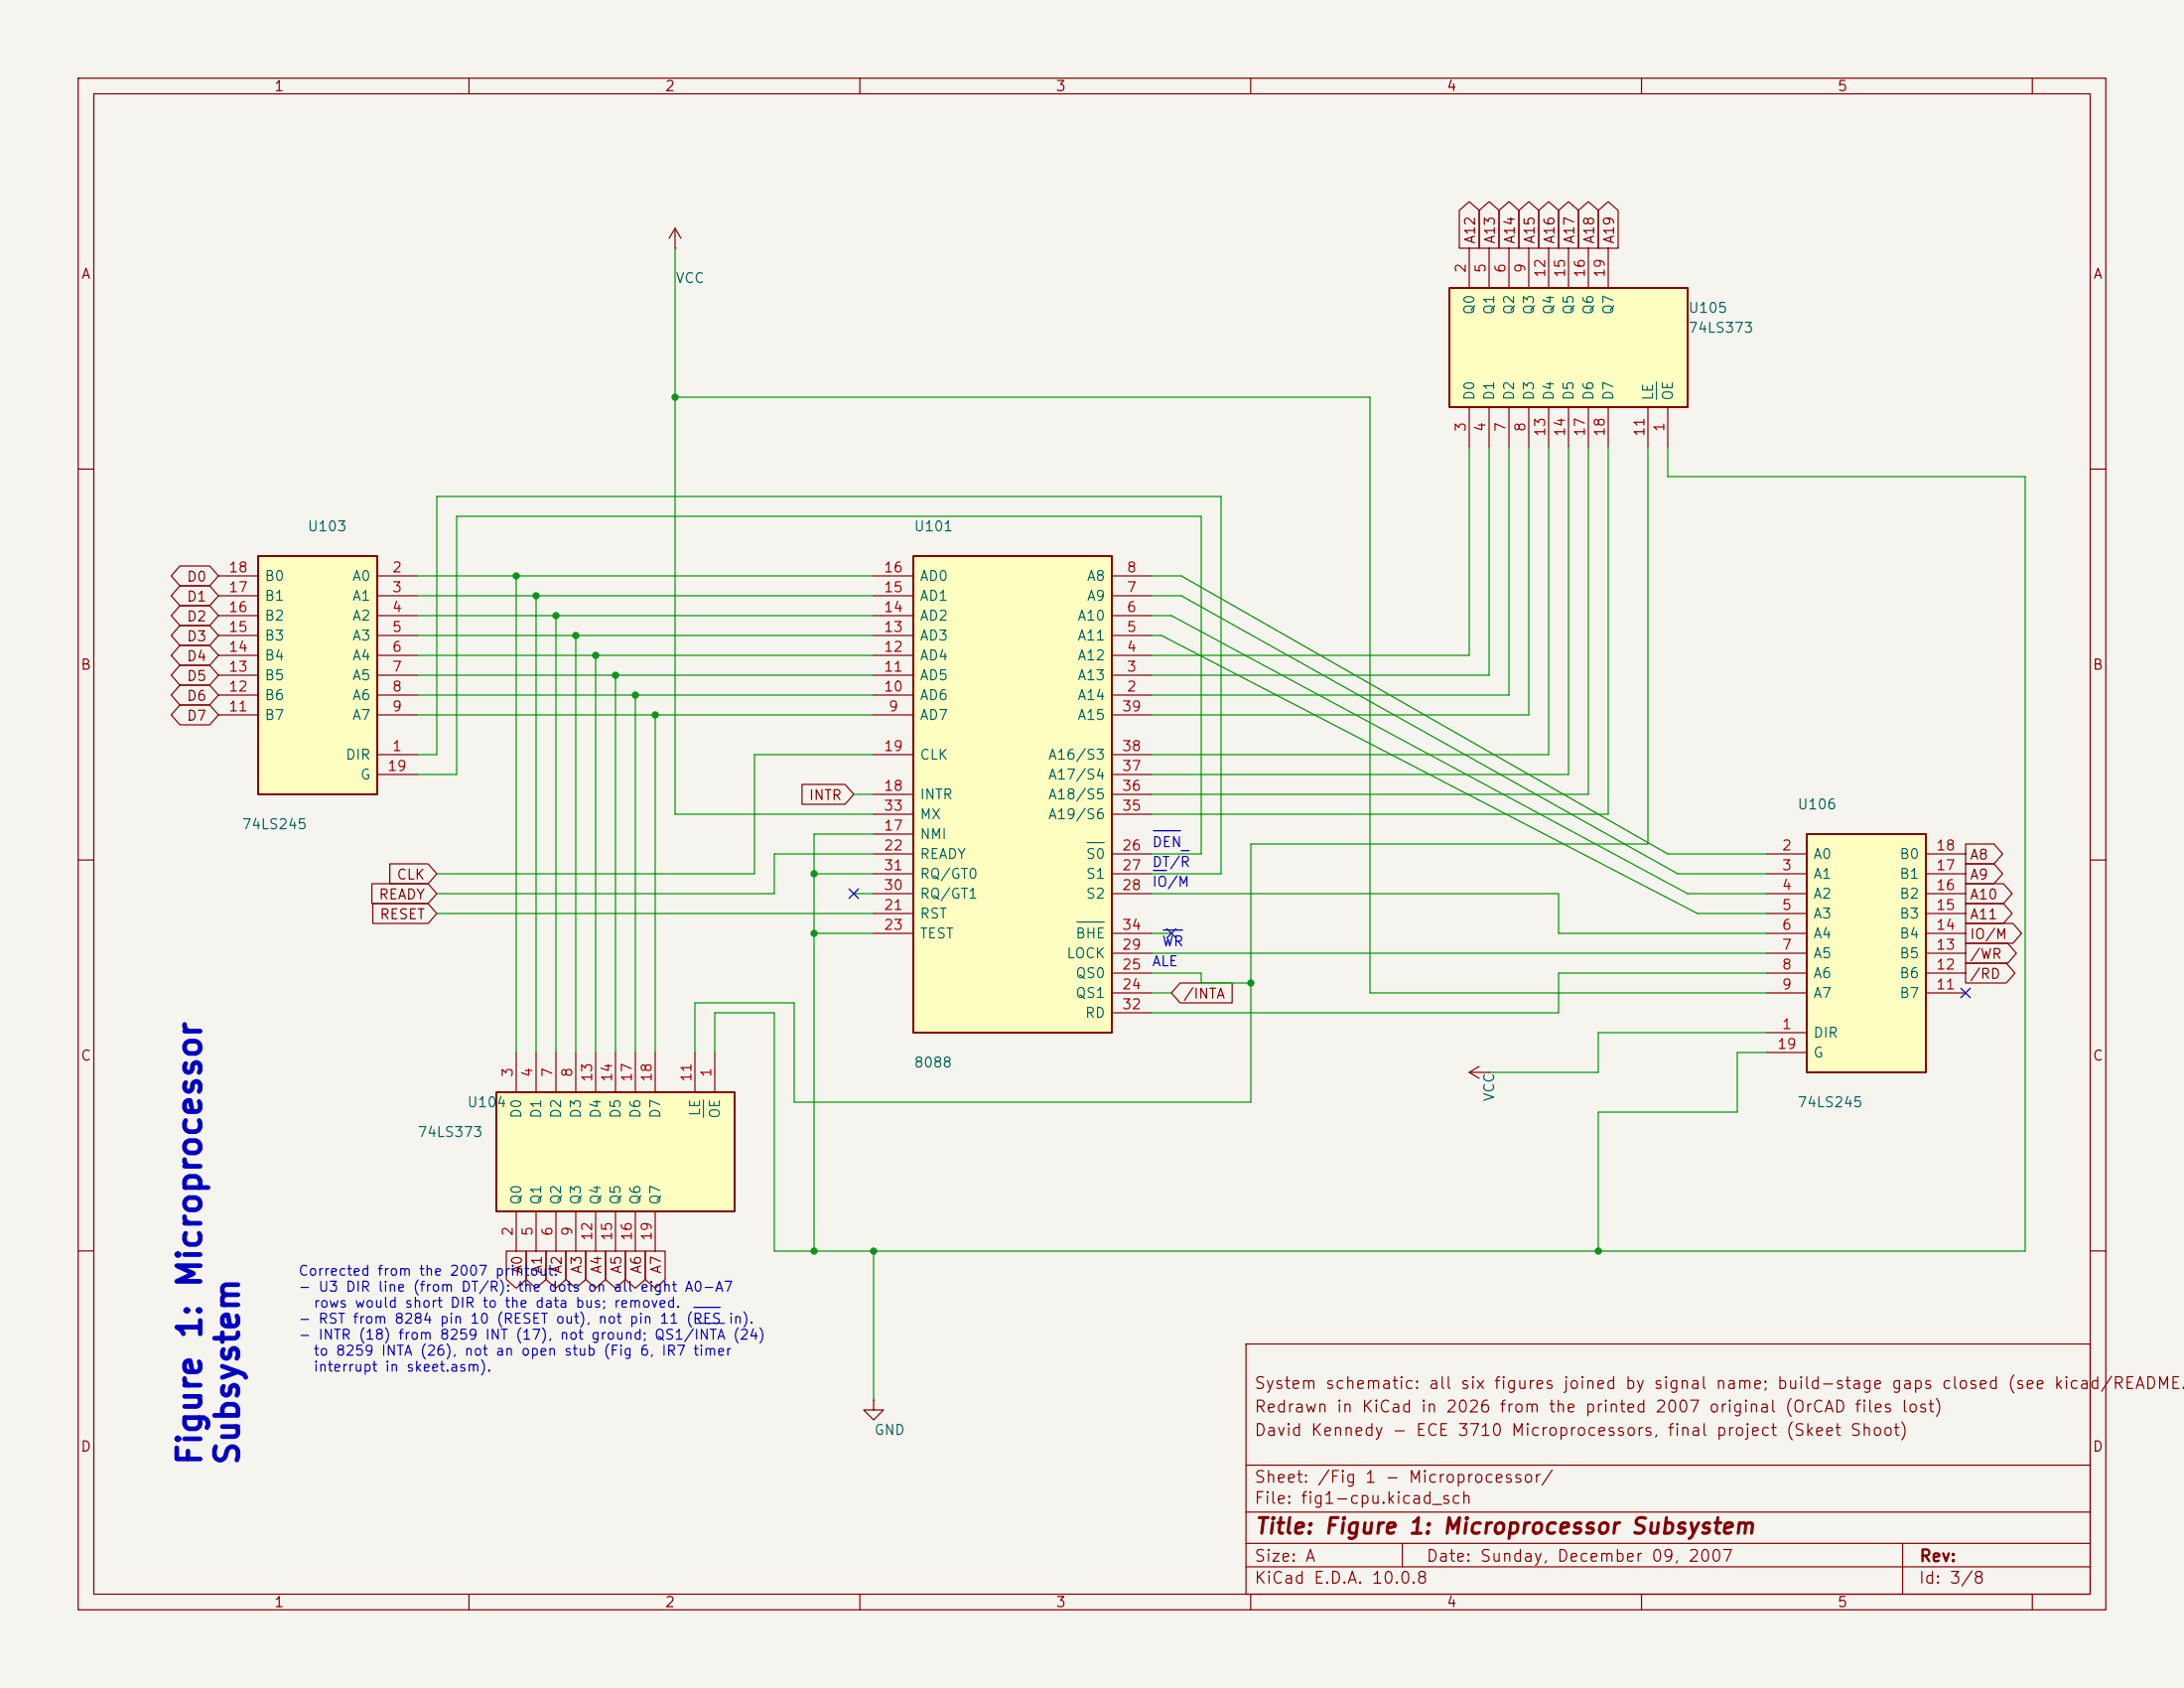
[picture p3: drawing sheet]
<svg xmlns="http://www.w3.org/2000/svg" width="279mm" height="216mm" viewBox="0 0 279 216" stroke-linecap="round" stroke-linejoin="round" font-family="sans-serif">
<path d="M0 0h279.4v215.9h-279.4z" fill="#f5f4ef" stroke="#f5f4ef" stroke-width=".13"/>
<g fill="none" stroke="#840000" stroke-width=".15">
<path d="M10 10h259.4v195.9h-259.4zM12 12h255.4v191.9h-255.4zM60 10v2M110 10v2M160 10v2M210 10v2M260 10v2M10 60h2M267.4 60h2M10 110h2M267.4 110h2M10 160h2"/>
<path d="M159.4 171.9h108v32h-108zM267.4 160h2M159.4 197.4h108M159.4 193.4h108M159.4 187.4h108M179.4 197.4v3M243.4 197.4v6.5M60 203.9v2M110 203.9v2M159.4 200.4h108M160 203.9v2M210 203.9v2"/>
<path d="M260 203.9v2"/>
</g>
<path d="M116.8 71.1h25.4v61h-25.4z" fill="#ffffc2"/>
<path d="M116.8 71.1h25.4v61h-25.4z" fill="none" stroke="#840000" stroke-width=".25"/>
<g fill="none" stroke="#840000" stroke-width=".15">
<path d="M111.8 78.7h5M111.8 76.2h5M111.8 73.7h5M142.2 78.7h5.1M142.2 76.2h5.1M142.2 73.7h5.1M111.8 88.9h5M111.8 86.4h5M111.8 83.8h5M111.8 81.3h5M111.8 91.4h5M111.8 96.5h5"/>
<path d="M142.2 88.9h5.1M142.2 86.4h5.1M142.2 83.8h5.1M142.2 81.3h5.1M142.2 91.4h5.1M142.2 96.5h5.1M142.2 99.1h5.1M111.8 106.7h5M111.8 101.6h5M111.8 116.8h5M111.8 109.2h5M111.8 119.4h5"/>
<path d="M111.8 111.8h5M111.8 114.3h5M111.8 104.1h5M142.2 101.6h5.1M142.2 109.2h5.1M142.2 119.4h5.1M142.2 111.8h5.1M142.2 114.3h5.1M142.2 104.1h5.1M142.2 127h5.1M142.2 124.5h5.1M142.2 121.9h5.1"/>
<path d="M142.2 129.5h5.1"/>
</g>
<path d="M137.8 117.9h3.5M139.1 107.8h2.2" fill="none" stroke="#006464" stroke-width=".15"/>
<path d="M231.1 106.7h15.3v30.5h-15.3z" fill="#ffffc2"/>
<path d="M231.1 106.7h15.3v30.5h-15.3z" fill="none" stroke="#840000" stroke-width=".25"/>
<g fill="none" stroke="#840000" stroke-width=".15">
<path d="M226.1 109.2h5M226.1 111.8h5M226.1 114.3h5M226.1 116.8h5M226.1 119.4h5M246.4 109.2h5.1M246.4 111.8h5.1M246.4 114.3h5.1M246.4 116.8h5.1M246.4 119.4h5.1M188 137.2l1.2 .7M188 137.2h2.5"/>
<path d="M189.2 136.4l-1.2 .8M190.5 137.2h.1M226.1 132.1h5M226.1 121.9h5M226.1 124.5h5M226.1 127h5M226.1 134.6h5M246.4 121.9h5.1M246.4 124.5h5.1M246.4 127h5.1"/>
</g>
<path d="M63.5 139.7h30.5v15.2h-30.5z" fill="#ffffc2"/>
<path d="M63.5 139.7h30.5v15.2h-30.5z" fill="none" stroke="#840000" stroke-width=".25"/>
<g fill="none" stroke="#840000" stroke-width=".15">
<path d="M66 134.6v5.1M68.6 134.6v5.1M71.1 134.6v5.1M73.7 134.6v5.1M76.2 134.6v5.1M78.7 134.6v5.1M81.3 134.6v5.1M83.8 134.6v5.1M88.9 134.6v5.1M91.4 134.6v5.1M66 154.9v5.1M68.6 154.9v5.1"/>
<path d="M71.1 154.9v5.1M73.7 154.9v5.1M76.2 154.9v5.1M78.7 154.9v5.1M81.3 154.9v5.1M83.8 154.9v5.1M111.8 179.1v1.2h1.2l-1.2 1.3-1.3-1.3h1.3M111.8 179.1h.1"/>
</g>
<path d="M90 140.7v2.2" fill="none" stroke="#006464" stroke-width=".15"/>
<path d="M185.4 36.8h30.5v15.3h-30.5z" fill="#ffffc2"/>
<path d="M185.4 36.8h30.5v15.3h-30.5z" fill="none" stroke="#840000" stroke-width=".25"/>
<g fill="none" stroke="#840000" stroke-width=".15">
<path d="M86.4 31.8h.1M86.4 29.2l-.8 1.3M86.4 29.2l.7 1.3M86.4 29.2v2.6M188 31.8v5M190.5 31.8v5M193 31.8v5M195.6 31.8v5M198.1 31.8v5M200.7 31.8v5M203.2 31.8v5M205.7 31.8v5"/>
<path d="M188 52.1v5.1M190.5 52.1v5.1M193 52.1v5.1M195.6 52.1v5.1M198.1 52.1v5.1M200.7 52.1v5.1M203.2 52.1v5.1M205.7 52.1v5.1M210.8 52.1v5.1M213.4 52.1v5.1"/>
</g>
<path d="M211.9 48.9v2.2" fill="none" stroke="#006464" stroke-width=".15"/>
<path d="M33 71.1h15.3v30.5h-15.3z" fill="#ffffc2"/>
<path d="M33 71.1h15.3v30.5h-15.3z" fill="none" stroke="#840000" stroke-width=".25"/>
<g fill="none" stroke="#840000" stroke-width=".15">
<path d="M186.7 26.9l1.3-1.1 1.2 1.1v4.9h-2.5zM189.2 26.9l1.3-1.1 1.3 1.1v4.9h-2.6zM191.8 26.9l1.2-1.1 1.3 1.1v4.9h-2.5zM194.3 26.9l1.3-1.1 1.3 1.1v4.9h-2.6zM196.8 26.9l1.3-1.1 1.3 1.1v4.9h-2.6zM199.4 26.9l1.3-1.1 1.2 1.1v4.9h-2.5zM201.9 26.9l1.3-1.1 1.3 1.1v4.9h-2.6zM204.5 26.9l1.2-1.1 1.3 1.1v4.9h-2.5zM23 72.4h3.8l1.1 1.3-1.1 1.2h-3.8l-1.1-1.2zM23 74.9h3.8l1.1 1.3-1.1 1.3h-3.8l-1.1-1.3zM23 77.5h3.8l1.1 1.2-1.1 1.3h-3.8l-1.1-1.3zM27.9 73.7h5.1"/>
<path d="M27.9 76.2h5.1M27.9 78.7h5.1M48.3 73.7h5M48.3 76.2h5M48.3 78.7h5M23 90.2h3.8l1.1 1.2-1.1 1.3h-3.8l-1.1-1.3zM23 80h3.8l1.1 1.3-1.1 1.3h-3.8l-1.1-1.3zM23 82.5h3.8l1.1 1.3-1.1 1.3h-3.8l-1.1-1.3zM23 85.1h3.8l1.1 1.3-1.1 1.2h-3.8l-1.1-1.2zM23 87.6h3.8l1.1 1.3-1.1 1.3h-3.8l-1.1-1.3zM27.9 81.3h5.1M27.9 83.8h5.1"/>
<path d="M27.9 86.4h5.1M27.9 88.9h5.1M27.9 91.4h5.1M48.3 96.5h5M48.3 81.3h5M48.3 83.8h5M48.3 86.4h5M48.3 88.9h5M48.3 91.4h5M48.3 99.1h5M47.6 113h7.2l1.1 1.3-1.1 1.3h-7.2zM47.7 115.6h7.1l1.1 1.2-1.1 1.3h-7.1z"/>
<path d="M49.9 110.5h4.9l1.1 1.3-1.1 1.2h-4.9zM102.6 100.3h5.5l1.1 1.3-1.1 1.3h-5.5zM251.5 113h4.8l1.1 1.3-1.1 1.3h-4.8zM251.5 110.5h3.6l1.1 1.3-1.1 1.2h-3.6zM251.5 107.9h3.6l1.1 1.3-1.1 1.3h-3.6zM251.5 115.6h4.8l1.1 1.2-1.1 1.3h-4.8zM251.5 118.1h6l1.1 1.3-1.1 1.3h-6zM151 125.7h6.6v2.6h-6.6l-1.1-1.3zM251.5 120.6h5.3l1.2 1.3-1.2 1.3h-5.3zM251.5 123.2h5.2l1.1 1.3-1.1 1.2h-5.2zM64.8 160h2.5v3.7l-1.3 1.1-1.2-1.1zM67.3 160h2.6v3.7l-1.3 1.1-1.3-1.1z"/>
<path d="M69.8 160h2.6v3.7l-1.3 1.1-1.3-1.1zM72.4 160h2.5v3.7l-1.2 1.1-1.3-1.1zM74.9 160h2.6v3.7l-1.3 1.1-1.3-1.1zM77.5 160h2.5v3.7l-1.3 1.1-1.2-1.1zM80 160h2.6v3.7l-1.3 1.1-1.3-1.1zM82.5 160h2.6v3.7l-1.3 1.1-1.3-1.1z"/>
</g>
<g fill="none" stroke="#009600" stroke-width=".15">
<path d="M86.4 31.8v72.3h25.4M86.4 50.8h88.9v76.2h50.8M188 57.2v26.6h-40.7M190.5 57.2v29.2h-43.2M193 57.2v31.7h-45.7M195.6 57.2v34.2h-48.3M198.1 57.2v39.3h-50.8M200.7 57.2v41.9h-53.4M203.2 57.2v44.4h-55.9M205.7 57.2v46.9h-58.4M210.8 57.2v50.8h-50.8v33h-58.4v-12.7h-12.7v6.3M213.4 57.2v3.8h45.7v99h-160v-30.5h-7.7v5.1"/>
<path d="M53.3 73.7h58.5M53.3 76.2h58.5M53.3 78.7h58.5M66 73.7v60.9M68.6 76.2v58.4M71.1 78.7v55.9M147.3 76.2h3.8l63.5 35.6h11.5M147.3 73.7h3.8l62.3 35.5h12.7M147.3 78.7h2.6l66 35.6h10.2M53.3 99.1h5.1v-33.1h95.3v43.2h-6.4M53.3 96.5h2.6v-33h100.3v48.3h-8.9M53.3 83.8h58.5"/>
<path d="M53.3 86.4h58.5M53.3 88.9h58.5M53.3 91.4h58.5M53.3 81.3h58.5M73.7 81.3v53.3M76.2 83.8v50.8M78.7 86.4v48.2M81.3 88.9v45.7M83.8 91.4v43.2M111.8 96.5h-15.3v15.3h-40.6M147.3 81.3h1.3l68.6 35.5h8.9M55.9 116.8h55.9"/>
<path d="M104.1 119.4h7.7M104.1 111.8h7.7M109.2 101.6h2.6M109.2 114.3h2.6M111.8 106.7h-7.7v53.3M111.8 109.2h-12.7v5.1h-43.2M147.3 119.4h2.6M147.3 114.3h52.1v5.1h26.7M147.3 127h2.6M147.3 124.5h6.4v1.2h6.3M147.3 121.9h78.8M226.1 124.5h-26.7v5h-52.1"/>
<path d="M226.1 134.6h-3.9v7.6h-17.7v17.8M226.1 132.1h-21.6v5.1h-14M111.8 160v19.1"/>
</g>
<path d="M108.6 113.7l1.2 1.2M109.8 113.7l-1.2 1.2M149.3 118.8l1.2 1.2M150.5 118.8l-1.2 1.2M250.9 126.4l1.2 1.2M252.1 126.4l-1.2 1.2" fill="none" stroke="#000084" stroke-width=".15"/>
<path d="M147.5 111.3h1.7M147.5 106.3h3.5M148.8 119h2.5M151.1 108.8h1M88.8 167.2h3.3M88.9 169.3h3.8" fill="none" stroke="#0000c2" stroke-width=".15"/>
<g fill="#009600">
<circle cx="68.6" cy="76.2" r=".46"/>
<circle cx="78.7" cy="86.4" r=".46"/>
<circle cx="81.3" cy="88.9" r=".46"/>
<circle cx="83.8" cy="91.4" r=".46"/>
<circle cx="104.1" cy="160" r=".46"/>
<circle cx="111.8" cy="160" r=".46"/>
<circle cx="160" cy="125.7" r=".46"/>
<circle cx="104.1" cy="111.8" r=".46"/>
<circle cx="104.1" cy="119.4" r=".46"/>
<circle cx="204.5" cy="160" r=".46"/>
<circle cx="71.1" cy="78.7" r=".46"/>
<circle cx="73.7" cy="81.3" r=".46"/>
<circle cx="76.2" cy="83.8" r=".46"/>
<circle cx="86.4" cy="50.8" r=".46"/>
<circle cx="66" cy="73.7" r=".46"/>
</g>
<g font-size="3" fill="#0000c2">
<text x="26.5" y="187.6" transform="rotate(-90 26.5 187.6)">Figure 1: Microprocessor</text>
<text x="31.3" y="187.6" transform="rotate(-90 31.3 187.6)">Subsystem</text>
</g>
<text font-size="2" fill="#840000" x="160.4" y="196.7">Title: Figure 1: Microprocessor Subsystem</text>
<g font-size="1.5" fill="#840000">
<text x="160.4" y="178">System schematic: all six figures joined by signal name; build-stage gaps closed (see kicad/README.t</text>
<text x="160.4" y="184">David Kennedy - ECE 3710 Microprocessors, final project (Skeet Shoot)</text>
<text x="160.4" y="181">Redrawn in KiCad in 2026 from the printed 2007 original (OrCAD files lost)</text>
<text x="160.4" y="190">Sheet: /Fig 1 - Microprocessor/</text>
<text x="160.4" y="192.7">File: fig1-cpu.kicad_sch</text>
<text x="160.4" y="202.9">KiCad E.D.A. 10.0.8</text>
<text x="160.4" y="200.1">Size: A</text>
<text x="182.4" y="200.1">Date: Sunday, December 09, 2007</text>
<text x="245.4" y="202.9">Id: 3/8</text>
<text x="245.4" y="200.1">Rev:</text>
</g>
<g font-size="1.3" fill="#840000">
<text x="35" y="12">1</text>
<text x="85" y="12">2</text>
<text x="135" y="12">3</text>
<text x="185" y="12">4</text>
<text x="235" y="12">5</text>
<text x="10.3" y="36">A</text>
<text x="189" y="31.3" transform="rotate(-90 189 31.3)">A12</text>
<text x="191.6" y="31.3" transform="rotate(-90 191.6 31.3)">A13</text>
<text x="194.1" y="31.3" transform="rotate(-90 194.1 31.3)">A14</text>
<text x="196.6" y="31.3" transform="rotate(-90 196.6 31.3)">A15</text>
<text x="199.2" y="31.3" transform="rotate(-90 199.2 31.3)">A16</text>
<text x="201.7" y="31.3" transform="rotate(-90 201.7 31.3)">A17</text>
<text x="204.3" y="31.3" transform="rotate(-90 204.3 31.3)">A18</text>
<text x="206.8" y="31.3" transform="rotate(-90 206.8 31.3)">A19</text>
<text x="267.7" y="36">A</text>
<text x="23.8" y="74.7">D0</text>
<text x="23.8" y="77.3">D1</text>
<text x="23.8" y="79.8">D2</text>
<text x="23.8" y="82.3">D3</text>
<text x="10.2" y="86">B</text>
<text x="23.8" y="84.9">D4</text>
<text x="23.8" y="87.4">D5</text>
<text x="23.8" y="90">D6</text>
<text x="267.6" y="86">B</text>
<text x="23.8" y="92.5">D7</text>
<text x="103.4" y="102.7">INTR</text>
<text x="50.7" y="112.8">CLK</text>
<text x="251.9" y="112.8">A9</text>
<text x="251.9" y="110.3">A8</text>
<text x="48.4" y="115.4">READY</text>
<text x="48.5" y="117.9">RESET</text>
<text x="251.9" y="115.4">A10</text>
<text x="251.9" y="117.9">A11</text>
<text x="251.9" y="120.4">IO/M</text>
<text x="251.9" y="123">/WR</text>
<text x="251.9" y="125.5">/RD</text>
<text x="151.3" y="128.1">/INTA</text>
<text x="10.2" y="136">C</text>
<text x="267.6" y="136">C</text>
<text x="67.1" y="163" transform="rotate(-90 67.1 163)">A0</text>
<text x="69.6" y="163" transform="rotate(-90 69.6 163)">A1</text>
<text x="72.2" y="163" transform="rotate(-90 72.2 163)">A2</text>
<text x="74.7" y="163" transform="rotate(-90 74.7 163)">A3</text>
<text x="77.3" y="163" transform="rotate(-90 77.3 163)">A4</text>
<text x="79.8" y="163" transform="rotate(-90 79.8 163)">A5</text>
<text x="82.3" y="163" transform="rotate(-90 82.3 163)">A6</text>
<text x="84.9" y="163" transform="rotate(-90 84.9 163)">A7</text>
<text x="10.2" y="186">D</text>
<text x="267.6" y="186">D</text>
<text x="35" y="205.9">1</text>
<text x="85" y="205.9">2</text>
<text x="135" y="205.9">3</text>
<text x="185" y="205.9">4</text>
<text x="235" y="205.9">5</text>
</g>
<g font-size="1.3" fill="#a90000">
<text x="187.8" y="35" transform="rotate(-90 187.8 35)">2</text>
<text x="190.4" y="35" transform="rotate(-90 190.4 35)">5</text>
<text x="192.9" y="35" transform="rotate(-90 192.9 35)">6</text>
<text x="195.4" y="35" transform="rotate(-90 195.4 35)">9</text>
<text x="198" y="35.6" transform="rotate(-90 198 35.6)">12</text>
<text x="200.5" y="35.6" transform="rotate(-90 200.5 35.6)">15</text>
<text x="203.1" y="35.6" transform="rotate(-90 203.1 35.6)">16</text>
<text x="205.6" y="35.6" transform="rotate(-90 205.6 35.6)">19</text>
<text x="187.8" y="55.3" transform="rotate(-90 187.8 55.3)">3</text>
<text x="190.4" y="55.3" transform="rotate(-90 190.4 55.3)">4</text>
<text x="192.9" y="55.3" transform="rotate(-90 192.9 55.3)">7</text>
<text x="195.4" y="55.3" transform="rotate(-90 195.4 55.3)">8</text>
<text x="198" y="55.9" transform="rotate(-90 198 55.9)">13</text>
<text x="200.5" y="55.9" transform="rotate(-90 200.5 55.9)">14</text>
<text x="203.1" y="55.9" transform="rotate(-90 203.1 55.9)">17</text>
<text x="205.6" y="55.9" transform="rotate(-90 205.6 55.9)">18</text>
<text x="210.7" y="55.9" transform="rotate(-90 210.7 55.9)">11</text>
<text x="213.2" y="55.3" transform="rotate(-90 213.2 55.3)">1</text>
<text x="29.1" y="76.1">17</text>
<text x="29.1" y="73.5">18</text>
<text x="50.1" y="73.5">2</text>
<text x="50.1" y="76.1">3</text>
<text x="113" y="76.1">15</text>
<text x="113" y="73.5">16</text>
<text x="144" y="76.1">7</text>
<text x="144" y="73.5">8</text>
<text x="29.1" y="83.7">14</text>
<text x="29.1" y="81.1">15</text>
<text x="29.1" y="78.6">16</text>
<text x="50.1" y="78.6">4</text>
<text x="50.1" y="81.1">5</text>
<text x="50.1" y="83.7">6</text>
<text x="113" y="83.7">12</text>
<text x="113" y="81.1">13</text>
<text x="113" y="78.6">14</text>
<text x="144" y="83.7">4</text>
<text x="144" y="81.1">5</text>
<text x="144" y="78.6">6</text>
<text x="29.1" y="88.8">12</text>
<text x="29.1" y="86.2">13</text>
<text x="50.1" y="86.2">7</text>
<text x="50.1" y="88.8">8</text>
<text x="113" y="88.8">10</text>
<text x="113" y="86.2">11</text>
<text x="144" y="88.8">2</text>
<text x="144" y="86.2">3</text>
<text x="29.1" y="91.3">11</text>
<text x="50.1" y="91.3">9</text>
<text x="113.6" y="91.3">9</text>
<text x="143.4" y="91.3">39</text>
<text x="49.5" y="98.9">19</text>
<text x="50.1" y="96.4">1</text>
<text x="113" y="101.5">18</text>
<text x="113" y="96.4">19</text>
<text x="143.4" y="101.5">36</text>
<text x="143.4" y="98.9">37</text>
<text x="143.4" y="96.4">38</text>
<text x="113" y="106.5">17</text>
<text x="113" y="104">33</text>
<text x="143.4" y="104">35</text>
<text x="113" y="109.1">22</text>
<text x="113" y="111.6">31</text>
<text x="143.4" y="109.1">26</text>
<text x="143.4" y="111.6">27</text>
<text x="227.9" y="109.1">2</text>
<text x="227.9" y="111.6">3</text>
<text x="247.6" y="111.6">17</text>
<text x="247.6" y="109.1">18</text>
<text x="113" y="116.7">21</text>
<text x="113" y="119.2">23</text>
<text x="113" y="114.2">30</text>
<text x="143.4" y="114.2">28</text>
<text x="143.4" y="119.2">34</text>
<text x="227.9" y="114.2">4</text>
<text x="227.9" y="116.7">5</text>
<text x="227.9" y="119.2">6</text>
<text x="247.6" y="119.2">14</text>
<text x="247.6" y="116.7">15</text>
<text x="247.6" y="114.2">16</text>
<text x="143.4" y="124.3">25</text>
<text x="143.4" y="121.8">29</text>
<text x="227.9" y="121.8">7</text>
<text x="227.9" y="124.3">8</text>
<text x="247.6" y="124.3">12</text>
<text x="247.6" y="121.8">13</text>
<text x="143.4" y="126.9">24</text>
<text x="143.4" y="129.4">32</text>
<text x="227.9" y="131.9">1</text>
<text x="227.9" y="126.9">9</text>
<text x="247.6" y="126.9">11</text>
<text x="65.9" y="137.9" transform="rotate(-90 65.9 137.9)">3</text>
<text x="68.4" y="137.9" transform="rotate(-90 68.4 137.9)">4</text>
<text x="71" y="137.9" transform="rotate(-90 71 137.9)">7</text>
<text x="73.5" y="137.9" transform="rotate(-90 73.5 137.9)">8</text>
<text x="91.3" y="137.9" transform="rotate(-90 91.3 137.9)">1</text>
<text x="227.3" y="134.5">19</text>
<text x="76.1" y="138.5" transform="rotate(-90 76.1 138.5)">13</text>
<text x="78.6" y="138.5" transform="rotate(-90 78.6 138.5)">14</text>
<text x="81.1" y="138.5" transform="rotate(-90 81.1 138.5)">17</text>
<text x="83.7" y="138.5" transform="rotate(-90 83.7 138.5)">18</text>
<text x="88.8" y="138.5" transform="rotate(-90 88.8 138.5)">11</text>
<text x="65.9" y="158.2" transform="rotate(-90 65.9 158.2)">2</text>
<text x="68.4" y="158.2" transform="rotate(-90 68.4 158.2)">5</text>
<text x="71" y="158.2" transform="rotate(-90 71 158.2)">6</text>
<text x="73.5" y="158.2" transform="rotate(-90 73.5 158.2)">9</text>
<text x="76.1" y="158.8" transform="rotate(-90 76.1 158.8)">12</text>
<text x="78.6" y="158.8" transform="rotate(-90 78.6 158.8)">15</text>
<text x="81.1" y="158.8" transform="rotate(-90 81.1 158.8)">16</text>
<text x="83.7" y="158.8" transform="rotate(-90 83.7 158.8)">19</text>
</g>
<g font-size="1.3" fill="#006464">
<text x="86.3" y="36.5">VCC</text>
<text x="188.9" y="40.4" transform="rotate(-90 188.9 40.4)">Q0</text>
<text x="191.5" y="40.4" transform="rotate(-90 191.5 40.4)">Q1</text>
<text x="194" y="40.4" transform="rotate(-90 194 40.4)">Q2</text>
<text x="196.5" y="40.4" transform="rotate(-90 196.5 40.4)">Q3</text>
<text x="199.1" y="40.4" transform="rotate(-90 199.1 40.4)">Q4</text>
<text x="201.6" y="40.4" transform="rotate(-90 201.6 40.4)">Q5</text>
<text x="204.2" y="40.4" transform="rotate(-90 204.2 40.4)">Q6</text>
<text x="206.7" y="40.4" transform="rotate(-90 206.7 40.4)">Q7</text>
<text x="215.9" y="40.3">U105</text>
<text x="215.9" y="42.9">74LS373</text>
<text x="188.9" y="51.3" transform="rotate(-90 188.9 51.3)">D0</text>
<text x="191.5" y="51.3" transform="rotate(-90 191.5 51.3)">D1</text>
<text x="194" y="51.3" transform="rotate(-90 194 51.3)">D2</text>
<text x="196.5" y="51.3" transform="rotate(-90 196.5 51.3)">D3</text>
<text x="199.1" y="51.3" transform="rotate(-90 199.1 51.3)">D4</text>
<text x="201.6" y="51.3" transform="rotate(-90 201.6 51.3)">D5</text>
<text x="204.2" y="51.3" transform="rotate(-90 204.2 51.3)">D6</text>
<text x="206.7" y="51.3" transform="rotate(-90 206.7 51.3)">D7</text>
<text x="211.8" y="51.3" transform="rotate(-90 211.8 51.3)">LE</text>
<text x="214.3" y="51.3" transform="rotate(-90 214.3 51.3)">OE</text>
<text x="39.3" y="68.3">U103</text>
<text x="116.8" y="68.3">U101</text>
<text x="33.8" y="77.2">B1</text>
<text x="33.8" y="74.6">B0</text>
<text x="45" y="74.6">A0</text>
<text x="45" y="77.2">A1</text>
<text x="117.6" y="77.2">AD1</text>
<text x="117.6" y="74.6">AD0</text>
<text x="139" y="77.2">A9</text>
<text x="139" y="74.6">A8</text>
<text x="33.8" y="82.2">B3</text>
<text x="33.8" y="79.7">B2</text>
<text x="45" y="79.7">A2</text>
<text x="45" y="82.2">A3</text>
<text x="117.6" y="82.2">AD3</text>
<text x="117.6" y="79.7">AD2</text>
<text x="137.7" y="82.2">A11</text>
<text x="137.7" y="79.7">A10</text>
<text x="33.8" y="89.9">B6</text>
<text x="33.8" y="87.3">B5</text>
<text x="33.8" y="84.8">B4</text>
<text x="45" y="84.8">A4</text>
<text x="45" y="87.3">A5</text>
<text x="45" y="89.9">A6</text>
<text x="117.6" y="89.9">AD6</text>
<text x="117.6" y="87.3">AD5</text>
<text x="117.6" y="84.8">AD4</text>
<text x="137.7" y="89.9">A14</text>
<text x="137.7" y="87.3">A13</text>
<text x="137.7" y="84.8">A12</text>
<text x="33.8" y="92.4">B7</text>
<text x="45" y="92.4">A7</text>
<text x="117.6" y="92.4">AD7</text>
<text x="137.7" y="92.4">A15</text>
<text x="44.1" y="97.5">DIR</text>
<text x="46" y="100">G</text>
<text x="117.6" y="97.5">CLK</text>
<text x="134" y="100">A17/S4</text>
<text x="134" y="97.5">A16/S3</text>
<text x="30.8" y="106.4">74LS245</text>
<text x="117.6" y="107.6">NMI</text>
<text x="117.6" y="102.6">INTR</text>
<text x="117.6" y="105.1">MX</text>
<text x="134" y="105.1">A19/S6</text>
<text x="134" y="102.6">A18/S5</text>
<text x="229.9" y="103.8">U106</text>
<text x="117.6" y="110.2">READY</text>
<text x="117.6" y="112.7">RQ/GT0</text>
<text x="138.8" y="110.2">S0</text>
<text x="138.8" y="112.7">S1</text>
<text x="231.9" y="110.2">A0</text>
<text x="231.9" y="112.7">A1</text>
<text x="242.9" y="112.7">B1</text>
<text x="242.9" y="110.2">B0</text>
<text x="117.6" y="117.8">RST</text>
<text x="117.6" y="115.3">RQ/GT1</text>
<text x="138.8" y="115.3">S2</text>
<text x="231.9" y="115.3">A2</text>
<text x="231.9" y="117.8">A3</text>
<text x="242.9" y="117.8">B3</text>
<text x="242.9" y="115.3">B2</text>
<text x="117.6" y="120.3">TEST</text>
<text x="136.4" y="122.9">LOCK</text>
<text x="137.5" y="125.4">QS0</text>
<text x="137.5" y="120.3">BHE</text>
<text x="231.9" y="120.3">A4</text>
<text x="231.9" y="122.9">A5</text>
<text x="231.9" y="125.4">A6</text>
<text x="242.9" y="125.4">B6</text>
<text x="242.9" y="122.9">B5</text>
<text x="242.9" y="120.3">B4</text>
<text x="137.5" y="128">QS1</text>
<text x="138.7" y="130.5">RD</text>
<text x="231.9" y="128">A7</text>
<text x="242.9" y="128">B7</text>
<text x="116.8" y="136.9">8088</text>
<text x="231.9" y="133">DIR</text>
<text x="231.9" y="135.6">G</text>
<text x="59.7" y="141.9">U104</text>
<text x="67" y="143.2" transform="rotate(-90 67 143.2)">D0</text>
<text x="69.5" y="143.2" transform="rotate(-90 69.5 143.2)">D1</text>
<text x="72.1" y="143.2" transform="rotate(-90 72.1 143.2)">D2</text>
<text x="74.6" y="143.2" transform="rotate(-90 74.6 143.2)">D3</text>
<text x="77.2" y="143.2" transform="rotate(-90 77.2 143.2)">D4</text>
<text x="79.7" y="143.2" transform="rotate(-90 79.7 143.2)">D5</text>
<text x="82.2" y="143.2" transform="rotate(-90 82.2 143.2)">D6</text>
<text x="84.8" y="143.2" transform="rotate(-90 84.8 143.2)">D7</text>
<text x="89.9" y="142.9" transform="rotate(-90 89.9 142.9)">LE</text>
<text x="92.4" y="143.2" transform="rotate(-90 92.4 143.2)">OE</text>
<text x="191.5" y="141" transform="rotate(-90 191.5 141)">VCC</text>
<text x="229.9" y="141.9">74LS245</text>
<text x="53.3" y="145.7">74LS373</text>
<text x="67" y="154.2" transform="rotate(-90 67 154.2)">Q0</text>
<text x="69.5" y="154.2" transform="rotate(-90 69.5 154.2)">Q1</text>
<text x="72.1" y="154.2" transform="rotate(-90 72.1 154.2)">Q2</text>
<text x="74.6" y="154.2" transform="rotate(-90 74.6 154.2)">Q3</text>
<text x="77.2" y="154.2" transform="rotate(-90 77.2 154.2)">Q4</text>
<text x="79.7" y="154.2" transform="rotate(-90 79.7 154.2)">Q5</text>
<text x="82.2" y="154.2" transform="rotate(-90 82.2 154.2)">Q6</text>
<text x="84.8" y="154.2" transform="rotate(-90 84.8 154.2)">Q7</text>
<text x="111.7" y="183.8">GND</text>
</g>
<g font-size="1.3" fill="#0000c2">
<text x="147.3" y="113.7">IO/M</text>
<text x="147.3" y="108.7">DEN</text>
<text x="147.3" y="111.2">DT/R</text>
<text x="147.3" y="123.9">ALE</text>
<text x="148.6" y="121.4">WR</text>
<text x="38.1" y="163.5">Corrected from the 2007 printout:</text>
<text x="38.1" y="165.5">- U3 DIR line (from DT/R): the dots on all eight A0-A7</text>
<text x="40" y="167.6">rows would short DIR to the data bus; removed.</text>
<text x="38.1" y="169.6">- RST from 8284 pin 10 (RESET out), not pin 11 (RES in).</text>
<text x="38.1" y="171.7">- INTR (18) from 8259 INT (17), not ground; QS1/INTA (24)</text>
<text x="40" y="173.7">to 8259 INTA (26), not an open stub (Fig 6, IR7 timer</text>
<text x="40" y="175.8">interrupt in skeet.asm).</text>
</g>
</svg>
